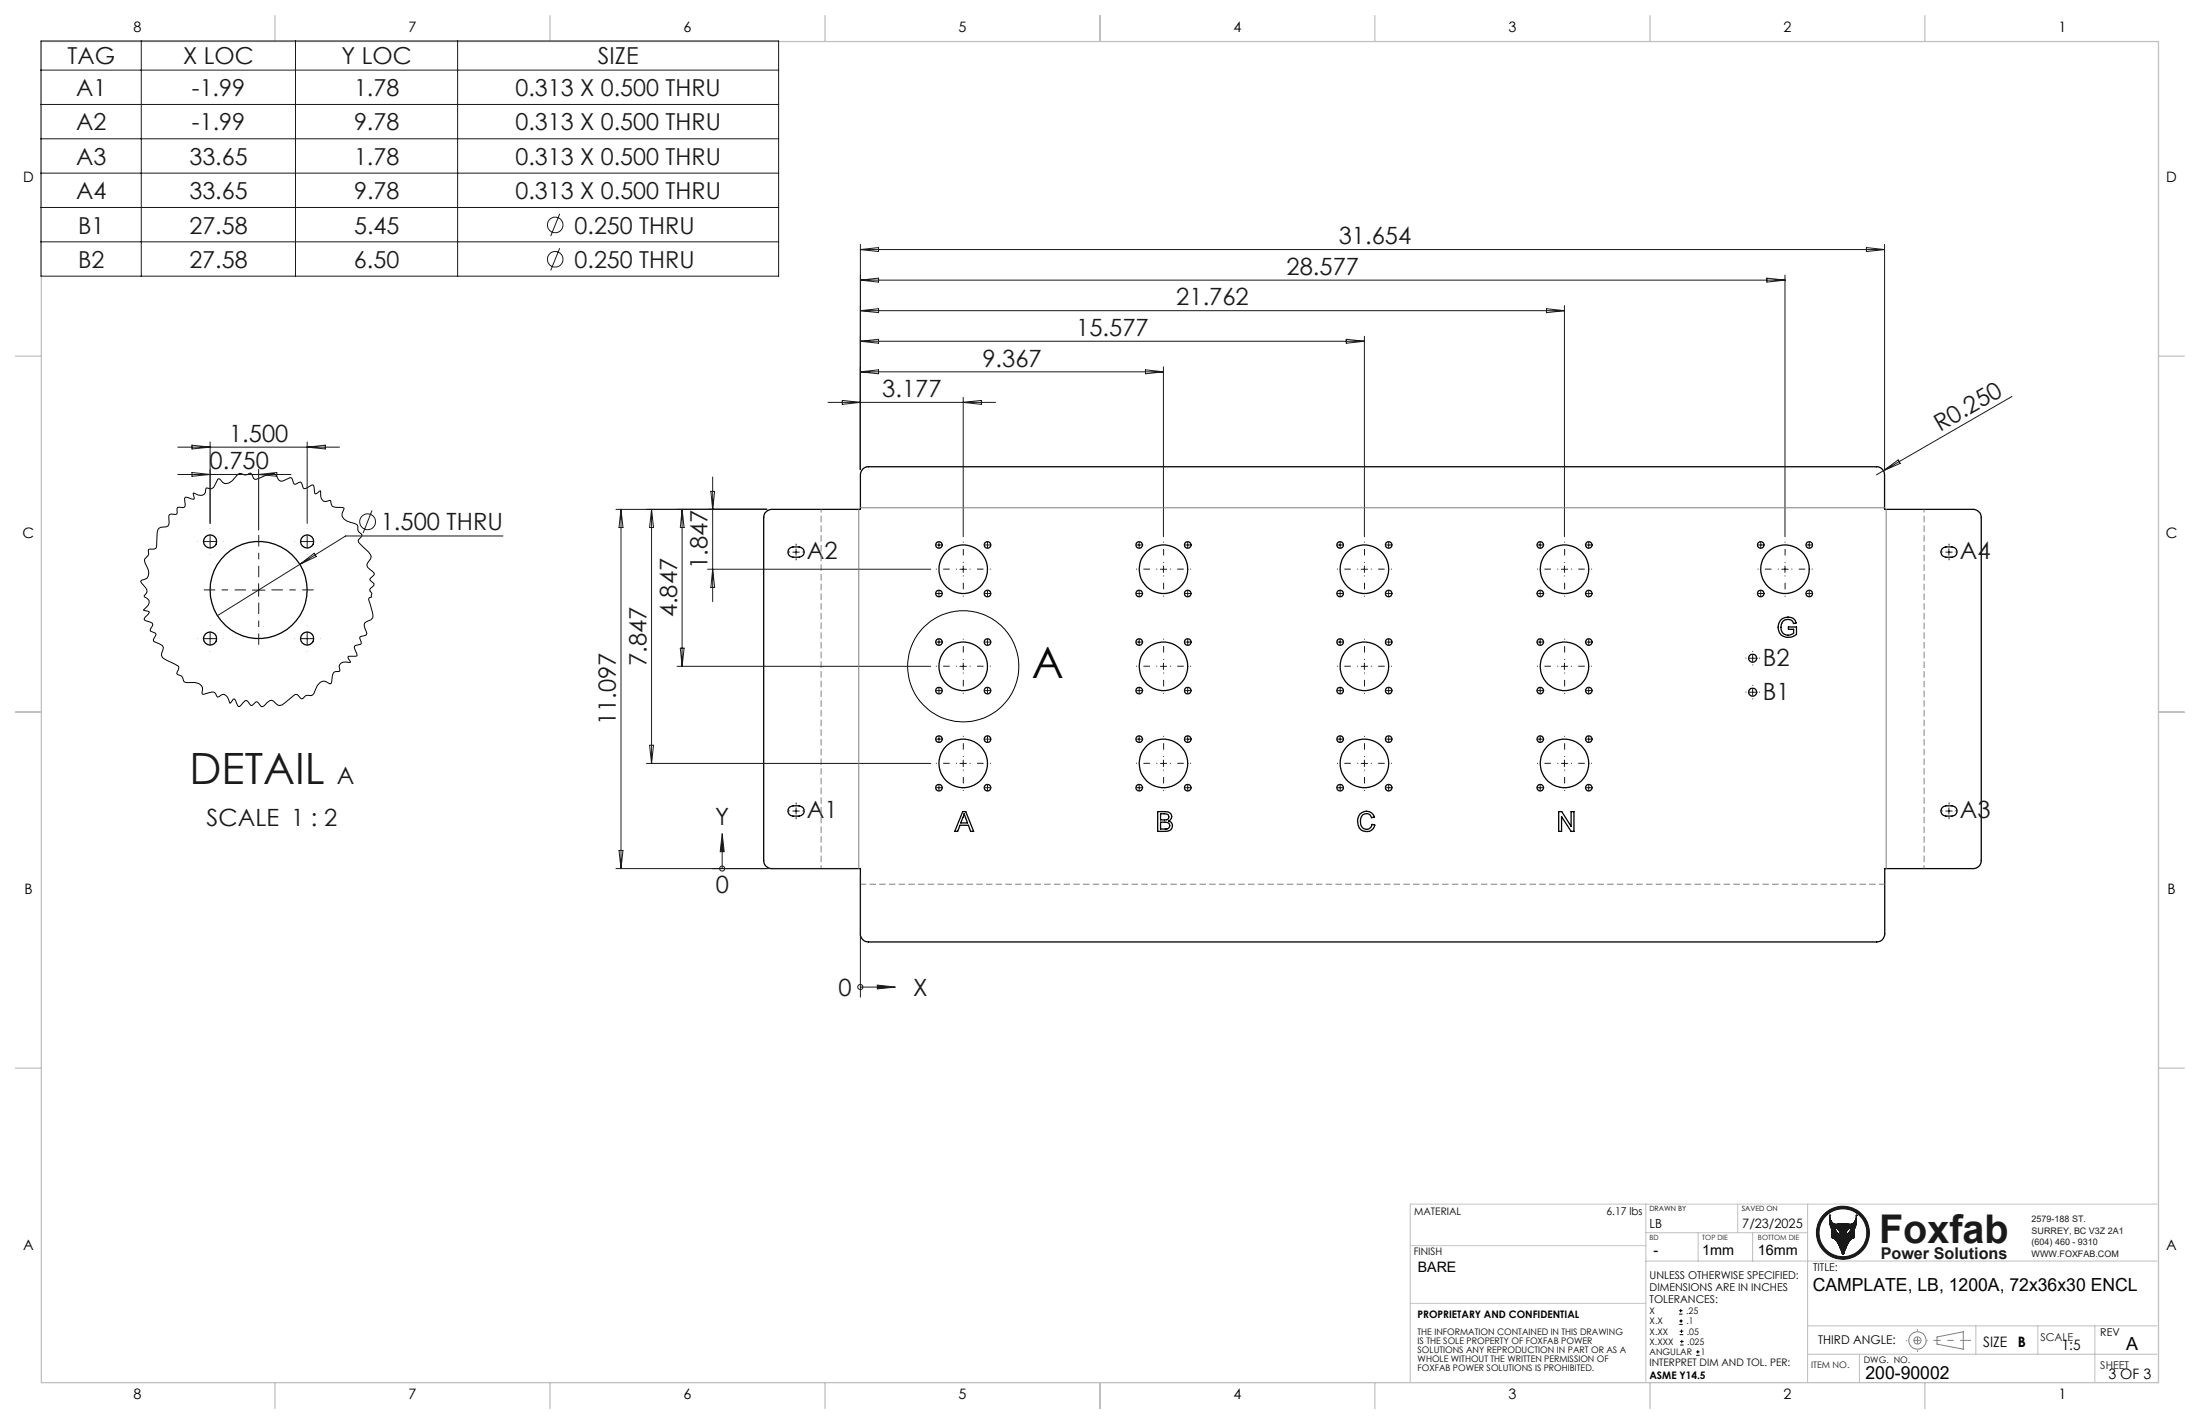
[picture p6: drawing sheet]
<svg xmlns="http://www.w3.org/2000/svg" width="432mm" height="279mm" viewBox="0 0 432 279" stroke-linecap="round" stroke-linejoin="round" font-family="sans-serif">
<g fill="none" stroke="#000" stroke-width=".25">
<path d="M150.1 100.6l.5-.4 .9-.3h17.4v-6.7a1.57 1.57 0 0 1 1.6-1.6h197.8a1.57 1.57 0 0 1 1.6 1.6v6.7h17.4a1.63 1.63 0 0 1 1.6 1.6v67.3a1.57 1.57 0 0 1-1.6 1.6h-17.4v12.8a1.57 1.57 0 0 1-1.6 1.6h-197.8a1.57 1.57 0 0 1-1.6-1.6v-12.8h-17.4a1.57 1.57 0 0 1-1.6-1.6v-67.3zM155 107.5a2.67 2.67 0 0 1 2.4 0 .99 .99 0 0 1 .4 1.1 .99 .99 0 0 1-1 .7h-1.2a1 1 0 0 1-.9-.7 1 1 0 0 1 .3-1.1zM381.1 107.7l.3-.2a2.58 2.58 0 0 1 2.3 0 1 1 0 0 1 .4 1.1 1 1 0 0 1-1 .7h-1.2a1.01 1.01 0 0 1-.8-1.6zM349.5 121.7a1.93 1.93 0 0 1 2.9 0l.1 .5-.5 .1a1.29 1.29 0 0 0-1.5-.7 1.29 1.29 0 0 0-.9 1.5 1.45 1.45 0 0 0 .8 1.4 1.45 1.45 0 0 0 1.6-.3v-.7h-1v-.5h1.6v1.5a2.27 2.27 0 0 1-3.3-.4 2.33 2.33 0 0 1 .2-2.4zM154.8 158.5l.2-.2a2.67 2.67 0 0 1 2.4 0 .99 .99 0 0 1 .4 1.1 .99 .99 0 0 1-1 .7h-1.2a1.01 1.01 0 0 1-.8-1.6zM188.9 159.2h.6l1.6 3.9h-.6l-.4-1.2h-1.7l-.4 1.2h-.6zM189.2 159.7l.7 1.8h-1.3zM227.2 159.2h1.5a1.1 1.1 0 0 1 1.3 1 .96 .96 0 0 1-.6 .9 1.08 1.08 0 0 1 .7 1.4 1.08 1.08 0 0 1-1.4 .6h-1.5zM227.8 159.7h.7a.64 .64 0 0 1 .9 .5 .64 .64 0 0 1-.8 .7h-.8zM266.9 159.7a1.69 1.69 0 0 1 2.9 .6l-.6 .1a1.1 1.1 0 0 0-1.2-.8 1.1 1.1 0 0 0-.9 1.1 1.52 1.52 0 0 0 1.1 2 1.15 1.15 0 0 0 1.1-1l.5 .2a1.74 1.74 0 0 1-2 1.2 1.74 1.74 0 0 1-1.3-2l.1-.9zM305.9 159.2h.6l1.9 2.9v-2.9h.5v3.9h-.5l-1.9-2.9v2.9h-.6zM381.1 158.5l.3-.2a2.58 2.58 0 0 1 2.3 0 1 1 0 0 1 .4 1.1 1 1 0 0 1-1 .7h-1.2a1.01 1.01 0 0 1-.8-1.6z"/>
<path d="M227.8 161.3h.8a.7 .7 0 0 1 1 .6 .7 .7 0 0 1-.9 .8h-.9z"/>
<circle cx="41.2" cy="106.3" r="1.3"/>
<circle cx="50.8" cy="115.8" r="9.5"/>
<circle cx="60.3" cy="106.3" r="1.3"/>
<circle cx="184.3" cy="106.9" r=".64"/>
<circle cx="184.3" cy="116.5" r=".64"/>
<circle cx="189.1" cy="111.7" r="4.8"/>
<circle cx="193.8" cy="106.9" r=".64"/>
<circle cx="193.8" cy="116.5" r=".64"/>
<circle cx="223.6" cy="116.5" r=".66"/>
<circle cx="223.6" cy="106.9" r=".66"/>
<circle cx="228.4" cy="111.7" r="4.8"/>
<circle cx="233.1" cy="106.9" r=".66"/>
<circle cx="233.1" cy="116.5" r=".66"/>
<circle cx="263" cy="116.5" r=".64"/>
<circle cx="263" cy="106.9" r=".64"/>
<circle cx="267.8" cy="111.7" r="4.8"/>
<circle cx="272.5" cy="116.5" r=".64"/>
<circle cx="272.5" cy="106.9" r=".64"/>
<circle cx="302.3" cy="116.4" r=".65"/>
<circle cx="302.3" cy="106.9" r=".65"/>
<circle cx="307.1" cy="111.7" r="4.8"/>
<circle cx="311.8" cy="116.4" r=".65"/>
<circle cx="311.8" cy="106.9" r=".65"/>
<circle cx="345.6" cy="116.5" r=".64"/>
<circle cx="345.6" cy="106.9" r=".64"/>
<circle cx="350.3" cy="111.7" r="4.8"/>
<circle cx="355.1" cy="106.9" r=".64"/>
<circle cx="355.1" cy="116.5" r=".64"/>
<circle cx="41.2" cy="125.3" r="1.3"/>
<circle cx="60.3" cy="125.3" r="1.3"/>
<circle cx="184.3" cy="126" r=".64"/>
<circle cx="184.3" cy="135.5" r=".64"/>
<circle cx="189.1" cy="130.7" r="4.8"/>
<circle cx="193.8" cy="126" r=".64"/>
<circle cx="193.8" cy="135.5" r=".64"/>
<circle cx="223.6" cy="135.5" r=".66"/>
<circle cx="223.6" cy="126" r=".66"/>
<circle cx="228.4" cy="130.7" r="4.8"/>
<circle cx="233.1" cy="135.5" r=".66"/>
<circle cx="233.1" cy="126" r=".66"/>
<circle cx="263" cy="135.5" r=".64"/>
<circle cx="263" cy="126" r=".64"/>
<circle cx="267.8" cy="130.7" r="4.8"/>
<circle cx="272.5" cy="126" r=".64"/>
<circle cx="272.5" cy="135.5" r=".64"/>
<circle cx="302.3" cy="126" r=".65"/>
<circle cx="302.3" cy="135.5" r=".65"/>
<circle cx="307.1" cy="130.7" r="4.8"/>
<circle cx="311.8" cy="126" r=".65"/>
<circle cx="311.8" cy="135.5" r=".65"/>
<circle cx="344" cy="129.1" r=".8"/>
<circle cx="344" cy="135.8" r=".8"/>
<circle cx="184.3" cy="154.6" r=".64"/>
<circle cx="184.3" cy="145" r=".64"/>
<circle cx="189.1" cy="149.8" r="4.8"/>
<circle cx="193.8" cy="154.6" r=".64"/>
<circle cx="193.8" cy="145" r=".64"/>
<circle cx="223.6" cy="145" r=".66"/>
<circle cx="223.6" cy="154.6" r=".66"/>
<circle cx="228.4" cy="149.8" r="4.8"/>
<circle cx="233.1" cy="145" r=".66"/>
<circle cx="233.1" cy="154.6" r=".66"/>
<circle cx="263" cy="154.6" r=".64"/>
<circle cx="263" cy="145" r=".64"/>
<circle cx="267.8" cy="149.8" r="4.8"/>
<circle cx="272.5" cy="154.6" r=".64"/>
<circle cx="272.5" cy="145" r=".64"/>
<circle cx="302.3" cy="154.5" r=".65"/>
<circle cx="302.3" cy="145" r=".65"/>
<circle cx="307.1" cy="149.8" r="4.8"/>
<circle cx="311.8" cy="154.5" r=".65"/>
<circle cx="311.8" cy="145" r=".65"/>
</g>
<path d="M36.3 97.6a1.17 1.17 0 0 1 1.2 .3h.6l-.1-1.1 .9 .3a1.05 1.05 0 0 0 1.1-.1 1.05 1.05 0 0 0 .4-1.1l.2-.2a1.01 1.01 0 0 0 1.3-.1l.9-1.6 .2-.1 .3 .2a1.33 1.33 0 0 0 2.3 .2l.8-1a.82 .82 0 0 1 1.3-.2h.8l.7-.3 .6 1.1 .2 .2 2.8-1.1 1-.1 .4 .3 .6 1.1a1.35 1.35 0 0 0 1.6-.3l.7-.3 .6 1.2a.69 .69 0 0 0 .9-.2l.3-.1 .3 .1 .2 .9 .3 .3 1.6-.8 .2 .1 .1 .1 .3 1.6 1-.6v.7a1.06 1.06 0 0 0 .4 1.2 1.06 1.06 0 0 0 1.3 0l.3 .1 .1 .6a1.08 1.08 0 0 0 1.5 .7l1 .1-.2 .6a1.27 1.27 0 0 0 .8 1.9l1.9 .7 .2 .2v.5a1.15 1.15 0 0 0 .8 1.2v.3l-.2 .3a.77 .77 0 0 0-.4 1l.8 .9a4.4 4.4 0 0 1 1.6 1.9l-.1 .4-.6 .9-.1 .4 .2 .4 1.1 1 .2 .3-.1 .3a1.18 1.18 0 0 0-.8 .9l.8 .7v.3l-.8 .8v.2l.4 .7-.1 .6-.4 .2-.1 .4 .8 2.9v.6l-.4 .4a1.54 1.54 0 0 0-1.3 1l.5 1.7-.1 .3-1.2 .4-.1 .2 .3 1a1 1 0 0 1-1 .4l-.2 .1-.2 .2 .6 1.7a1.39 1.39 0 0 1-1.3 .2l-.5 .1 .5 1-.3 .1a1.46 1.46 0 0 0-1.9 .7l.1 .7v.3l-.3 .1a.89 .89 0 0 0-1.2 .9l-.1 1.3-.2 .2-.4-.1a1.21 1.21 0 0 0-1.7-.2l-.5 .6-.9 1.8-.7 .2a1.1 1.1 0 0 0-1.3 .6 .75 .75 0 0 1-.8-.6 .58 .58 0 0 0-1 0l-2.2 1.8a1.19 1.19 0 0 1-1.5-.5l-.6-.4-.3 .1-1.6 1.2-1-1-.9 .7h-.3l-.8-1-.3 .1-1.1 1.1-.4-.2-.6-1.2-.1-.1-.7 .9-.2-.3a1.44 1.44 0 0 0-1.4-1.4l-.8 .5-.4-.4a.81 .81 0 0 0-1.2-.5l-1.3 .3h-.2v-.7a1.15 1.15 0 0 0-.7-1.4l-.7-.2h-.9a1.06 1.06 0 0 1-1.4-.3 1.15 1.15 0 0 0-1.1-1.2l-.2-.2 .3-.9v-.6l-1.6-.8a2.73 2.73 0 0 1-1.7-1.3l.4-1.5-.2-.4-1.8-.9v-.2l.5-1.1v-.1l-1.1-.6a.84 .84 0 0 1 .4-.9l.1-.4-.1-.2-1.4-.5-.2-.3 .2-.4 .8-.9-.1-.2-1-.3 .6-.6a1.06 1.06 0 0 0 .5-1.1 1.06 1.06 0 0 0-.9-.9l-.1-.3a1.01 1.01 0 0 0 .3-1.4l-1-1.4 .7-.3a1.39 1.39 0 0 0 .8-2 3.3 3.3 0 0 1-.7-2 1.39 1.39 0 0 0 .7-1.7 .97 .97 0 0 1 1.2-.3 1.1 1.1 0 0 0 .5-1.3 6 6 0 0 1 .3-2.7l.8-.3a1.02 1.02 0 0 0 1.3-.8v-1.5l.4-.2h.9a1.06 1.06 0 0 0 .2-1.2 1.3 1.3 0 0 1 1.3-.1l.3-.3z" fill="none" stroke="#000" stroke-width=".2"/>
<g fill="none" stroke="#191924" stroke-width=".2">
<path d="M359.1 238.4h.1M359.1 238.4a1.5 1.5 0 0 0 1.4 1.8l1.7-.1a1.36 1.36 0 0 0 1.9-.5l.2-1.2M359.1 238.4a4.4 4.4 0 0 0 .3 2.5l.2 .3v1.6M364.3 238.4h.1M364.3 238.4a4.4 4.4 0 0 1-.2 2.5l-.2 .3v1.7l-.5 .2a6.9 6.9 0 0 0-1.5 2.9M359.6 242.8v.1M359.6 242.9l.5 .2a7.5 7.5 0 0 1 1.5 2.9M360.2 240.9a1.41 1.41 0 0 1 1 1.4 1.43 1.43 0 0 1-1-1.4zM361.6 246l.2 .1M361.6 246h.1M361.7 246.1h.1M361.7 240.1v6"/>
<path d="M361.8 246.1h.1M361.9 246l-.1 .1M361.9 246h.1M362.7 241.2l.6-.3-.1 .5a1.47 1.47 0 0 1-.9 .9l.1-.7z"/>
<circle cx="361.7" cy="241.9" r="5.2"/>
<circle cx="361.7" cy="241.9" r="4.7"/>
</g>
<circle cx="361.7" cy="241.9" r="5" fill="none" stroke="#191924" stroke-width=".5"/>
<g fill="none" stroke="#808080" stroke-width=".2">
<path d="M380.2 262.3l5.1-1v3.4l-5.1-1z"/>
<circle cx="376.3" cy="263" r=".7"/>
<circle cx="376.4" cy="263" r="1.69"/>
</g>
<path d="M386.2 263h-6.7" fill="none" stroke="#808080" stroke-width=".2" stroke-dasharray="15.2 1.3 1.3 1.3" stroke-dashoffset="13.8" stroke-linecap="butt"/>
<path d="M376.4 260.8v4.4" fill="none" stroke="#808080" stroke-width=".2" stroke-dasharray="15.2 1.3 1.3 1.3" stroke-dashoffset="14.9" stroke-linecap="butt"/>
<path d="M386.2 263h.6" fill="none" stroke="#808080" stroke-width=".2" stroke-dasharray="15.2 1.3 1.3 1.3" stroke-linecap="butt"/>
<path d="M378.3 263h-4.2" fill="none" stroke="#808080" stroke-width=".2" stroke-dasharray="15.2 1.3 1.3 1.3" stroke-dashoffset="15" stroke-linecap="butt"/>
<g fill="none" stroke="#c0c0c0" stroke-width=".2">
<path d="M323 236.3v34.8M341.1 236.3v5.6M354.8 236.3v35M423.4 236.3h-146.6v35M276.8 244.4h46.2M276.8 255.7h46.2M323 247.4h100.4M323 241.9h31.8M333.3 241.9v5.5M344 241.9v5.5M354.8 265.7h68.6M354.8 260.1h68.6"/>
<path d="M364.9 265.7v5.6M387.8 260.1v5.6M400 260.1v5.6M411.2 260.1v11.2"/>
</g>
<g fill="none" stroke="#c0c0c0" stroke-width=".25">
<path d="M8.1 8.1h415.6v263.2h-415.6zM54 3.1v5M108 3.1v5M161.9 3.1v5M215.9 3.1v5M269.8 3.1v5M323.8 3.1v5M377.8 3.1v5M3 69.9h5.1M423.7 69.9h5M3 139.7h5.1M423.7 139.7h5"/>
<path d="M3 209.6h5.1M423.7 209.6h5M54 271.3v5.1M108 271.3v5.1M161.9 271.3v5.1M215.9 271.3v5.1M269.8 271.3v5.1M323.8 271.3v5.1M377.8 271.3v5.1"/>
</g>
<path d="M362.7 241.2l.6-.3a1.45 1.45 0 0 1-1 1.4l.1-.7zM359.1 238.4v1.1l.2 1.1 .3 .6v1.7a1.08 1.08 0 0 1 .9 .6l1.1 2.6 .3-.1a6.8 6.8 0 0 1 1.6-3l.4-.1v-1.7l.4-1v-1.8a1.51 1.51 0 0 1-.5 1.5 1.51 1.51 0 0 1-1.6 .2h-.9a1.41 1.41 0 0 1-2-.7zM360.2 240.9a1.41 1.41 0 0 1 1 1.4 1.45 1.45 0 0 1-1-1.4zM357 241.9a4.7 4.7 0 0 0 9.4 0 4.7 4.7 0 0 0-9.4 0zM356.5 241.9a5.2 5.2 0 0 1 10.4 0 5.2 5.2 0 0 1-10.4 0z" fill-rule="evenodd" fill="#191924"/>
<g fill="none" stroke="#191924" stroke-width=".2">
<path d="M8 8h144.8v46.2h-144.8zM8 13.8h144.8M27.7 8v46.2M58 8v46.2M89.8 8v46.2M8 20.5h144.8M8 27.2h144.8M8 34h144.8M8 40.7h144.8M8 47.4h144.8M109.9 41.9l-1.8 4.4M109.9 48.7l-1.8 4.4"/>
<path d="M168.9 47.9v44.2M168.9 49l3.5-.4v.8zM168.9 55l3.5-.4v.8zM168.9 55h181.4M168.9 49h201M307.1 60v45.3M346.8 54.6l3.5 .4-3.5 .4zM350.3 54v51.3M366.3 48.6l3.6 .4-3.6 .4zM369.9 47.9v44.2M162.5 79h32.9M165.3 78.6l3.6 .4-3.6 .3z"/>
<path d="M168.9 73h59.5M168.9 73l3.5-.4v.7zM168.9 61l3.5-.4v.7zM168.9 67l3.5-.4v.7zM168.9 67h98.9M168.9 61h138.2M189.1 78v27.3M189.1 79l3.5-.4v.7zM224.8 72.6l3.6 .4-3.6 .3zM228.4 72v33.3M264.2 66.6l3.6 .4-3.6 .3zM267.8 66v39.3"/>
<path d="M303.5 60.6l3.6 .4-3.6 .3zM394.9 77.8l-25.2 14.6M34.9 93.1h22.2M34.9 87.7h31.7M37.7 92.7l3.5 .4-3.5 .4zM37.7 87.3l3.5 .4-3.5 .4zM41.2 86.7v16M50.8 92.1v11.9M50.8 93.1l3.5-.4v.8zM60.3 86.7v16M60.3 87.7l3.6-.4v.8zM120.9 99.9h29.6"/>
<path d="M121.9 99.9l.4 3.6h-.8zM121.9 99.9v70.5M127.9 99.9l.4 3.6h-.8zM127.9 99.9v49.9M133.9 99.9v30.8M133.9 99.9l.4 3.6h-.8zM139.5 96.4h.8l-.4 3.5zM139.9 93.6v24.4M369.7 92.4l-1.4 .8M369.7 92.4l2.9-2.2 .4 .7zM40 106.3h2.5M41.2 105v2.5"/>
<path d="M49.5 115.8h2.5M50.8 114.5v2.5M58.8 110.7l-16.1 10.1M58.8 110.7l2.9-2.2 .4 .7zM59.1 106.3h2.4M60.3 105v2.5M73 100.2l-1.7 4.4M98.7 105.2h-30.9l-9 5.5M138.9 111.7h43.8M139.9 111.7l.4 3.6h-.8zM155.6 108.3h1.3M156.2 107.7v1.2"/>
<path d="M183.7 116.5h1.2M183.7 106.9h1.2M184.3 106.3v1.3M184.3 115.8v1.3M188.4 111.7h1.3M189.1 111.1v1.2M193.2 116.5h1.3M193.2 106.9h1.3M193.8 106.3v1.3M193.8 115.8v1.3M223 116.5h1.2M223 106.9h1.2"/>
<path d="M223.6 106.3v1.3M223.6 115.8v1.3M227.8 111.7h1.2M228.4 111.1v1.2M232.5 116.5h1.3M232.5 106.9h1.3M233.1 106.3v1.3M233.1 115.8v1.3M262.4 116.5h1.3M262.4 106.9h1.3M263 106.3v1.3M263 115.8v1.3"/>
<path d="M267.2 111.7h1.2M267.8 111.1v1.2M271.9 116.5h1.3M271.9 106.9h1.3M272.6 106.3v1.3M272.6 115.8v1.3M301.7 116.5h1.2M301.7 106.9h1.2M302.3 106.3v1.3M302.3 115.8v1.3M306.5 111.7h1.2M307.1 111.1v1.2"/>
<path d="M311.2 116.5h1.3M311.2 106.9h1.3M311.8 106.3v1.3M311.8 115.8v1.3M344.9 116.5h1.3M344.9 106.9h1.3M345.6 106.3v1.3M345.6 115.8v1.3M349.7 111.7h1.3M350.3 111.1v1.2M354.5 116.5h1.2M354.5 106.9h1.2"/>
<path d="M355.1 106.3v1.3M355.1 115.8v1.3M381.9 108.3h1.3M382.5 107.7v1.2M40 125.3h2.5M41.2 124v2.5M59.1 125.3h2.4M60.3 124v2.5M132.9 130.7h49.8M133.5 127.2h.8l-.4 3.5zM183.7 126h1.2M183.7 135.5h1.2"/>
<path d="M184.3 125.3v1.3M184.3 134.9v1.2M188.4 130.7h1.3M189.1 130.1v1.3M193.2 126h1.3M193.2 135.5h1.3M193.8 125.3v1.3M193.8 134.9v1.2M223 126h1.2M223 135.5h1.2M223.6 125.3v1.3M223.6 134.9v1.2"/>
<path d="M227.8 130.7h1.2M228.4 130.1v1.3M232.5 126h1.3M232.5 135.5h1.3M233.1 125.3v1.3M233.1 134.9v1.2M262.4 126h1.3M262.4 135.5h1.3M263 125.3v1.3M263 134.9v1.2M267.2 130.7h1.2M267.8 130.1v1.3"/>
<path d="M271.9 126h1.3M271.9 135.5h1.3M272.6 125.3v1.3M272.6 134.9v1.2M301.7 126h1.2M301.7 135.5h1.2M302.3 125.3v1.3M302.3 134.9v1.2M306.5 130.7h1.2M307.1 130.1v1.3M311.2 126h1.3M311.2 135.5h1.3"/>
<path d="M311.8 125.3v1.3M311.8 134.9v1.2M343.4 129.2h1.2M343.4 135.8h1.2M344 128.5v1.3M344 135.2v1.3M126.9 149.8h55.8M127.5 146.2h.8l-.4 3.6zM155.6 159.1h1.3M156.2 158.5v1.2M183.7 145h1.2M183.7 154.6h1.2"/>
<path d="M184.3 144.4v1.3M184.3 153.9v1.3M188.4 149.8h1.3M189.1 149.2v1.2M193.2 145h1.3M193.2 154.6h1.3M193.8 144.4v1.3M193.8 153.9v1.3M223 145h1.2M223 154.6h1.2M223.6 144.4v1.3M223.6 153.9v1.3"/>
<path d="M227.8 149.8h1.2M228.4 149.2v1.2M232.5 145h1.3M232.5 154.6h1.3M233.1 144.4v1.3M233.1 153.9v1.3M262.4 145h1.3M262.4 154.6h1.3M263 144.4v1.3M263 153.9v1.3M267.2 149.8h1.2M267.8 149.2v1.2"/>
<path d="M271.9 145h1.3M271.9 154.6h1.3M272.6 144.4v1.3M272.6 153.9v1.3M301.7 145h1.2M301.7 154.6h1.2M302.3 144.4v1.3M302.3 153.9v1.3M306.5 149.8h1.2M307.1 149.2v1.2M311.2 145h1.3M311.2 154.6h1.3"/>
<path d="M311.8 144.4v1.3M311.8 153.9v1.3M381.9 159.1h1.3M382.5 158.5v1.2M120.9 170.4h47M121.5 166.9h.8l-.4 3.5zM141.7 163.5l.4 3.6h-.7zM141.7 167.1v3.3M168.9 171.4v24.3M168.9 193.7h3.3M172.2 193.3l3.6 .4-3.6 .3z"/>
<circle cx="109" cy="44.2" r="1.53"/>
<circle cx="109" cy="50.9" r="1.53"/>
<circle cx="72.1" cy="102.4" r="1.55"/>
<circle cx="141.7" cy="170.4" r=".5"/>
<circle cx="168.9" cy="193.7" r=".5"/>
</g>
<g fill="none" stroke="#000" stroke-width=".2">
<path d="M329.6 257.8h.6M329.6 257.2h.6M329.6 259.9h.7M329.6 259.2h.7M329.9 256.8v.7M330 258.9v.6M329.7 261.9h.7M329.7 261.2h.7M329.8 263.9h.6M329.8 263.2h.6M330 260.9v.6M330.1 262.9v.7"/>
<path d="M332.9 265.9h.7M332.9 265.3h.7M333.2 264.9v.7"/>
<circle cx="189.1" cy="130.7" r="10.9"/>
</g>
<g fill="none" stroke="#191924" stroke-width=".2" stroke-dasharray="15.2 1.3 1.3 1.3" stroke-linecap="butt">
<path d="M38.8 106.2h-.1M41.3 108.7v.1M60.3 108.7v.1M155 108.3h-.4M156.3 107.1v-.4M156.3 109.6v.3M157.5 108.3h.4M183.1 106.9h-.1M183.1 116.4h-.1M184.3 105.7v-.1M193.8 105.7v-.1M223.6 105.7v-.1"/>
<path d="M233.1 105.7v-.1M263.1 105.7v-.1M272.6 105.7v-.1M302.3 105.7v-.1M311.9 105.7v-.1M344.4 116.4h-.1M344.4 106.9h-.1M345.6 105.7v-.1M355.1 105.7v-.1M381.3 108.3h-.4M382.5 107.1v-.4M382.5 109.6v.3"/>
<path d="M383.8 108.3h.4M38.8 125.3h-.1M41.3 122.8v-.1M60.3 122.8v-.1M183.1 126h-.1M183.1 135.5h-.1M184.3 136.7v.1M193.8 136.7v.1M223.6 136.7v.1M233.1 136.7v.1M263.1 136.7v.1M272.6 136.7v.1"/>
<path d="M302.3 136.7v.1M311.9 136.7v.1M342.8 129.1h-.2M342.8 135.8h-.2M344 127.9v-.2M344 130.4v.2M344 134.5v-.1M344 137v.2M345.3 129.1h.1M345.3 135.8h.1M155 159.1h-.4M156.3 157.9v-.4"/>
<path d="M157.5 159.1h.4M183.1 145h-.1M183.1 154.5h-.1M184.3 143.8v-.1M193.8 143.8v-.1M223.6 143.8v-.1M233.1 143.8v-.1M263.1 143.8v-.1M272.6 143.8v-.1M302.3 143.8v-.1M311.9 143.8v-.1M381.3 159.1h-.4"/>
<path d="M382.5 157.9v-.4M383.8 159.1h.4M156.3 160.4v.3M382.5 160.4v.3"/>
</g>
<path d="M48.3 115.7h-8.3M50.8 113.2v-8.2M50.8 118.2v8.3M53.3 115.7h8.3" fill="none" stroke="#191924" stroke-width=".2" stroke-dasharray="15.2 1.3 1.3 1.3" stroke-dashoffset="13" stroke-linecap="butt"/>
<g fill="none" stroke="#191924" stroke-width=".2" stroke-dasharray="15.2 1.3 1.3 1.3" stroke-dashoffset="15.1" stroke-linecap="butt">
<path d="M187.8 111.7h-4.1M189.1 110.4v-4.1M189.1 112.9v4.2M190.3 111.7h4.2M227.1 111.7h-4.1M228.4 110.4v-4.1M228.4 112.9v4.2M229.6 111.7h4.2M266.6 111.7h-4.2M267.8 110.4v-4.1M267.8 112.9v4.2M269.1 111.7h4.1"/>
<path d="M305.8 111.7h-4.1M307.1 110.4v-4.1M307.1 112.9v4.2M308.3 111.7h4.2M349.1 111.7h-4.1M350.4 110.4v-4.1M350.4 112.9v4.2M351.6 111.7h4.2M187.8 130.7h-4.1M189.1 129.5v-4.2M189.1 132v4.1M190.3 130.7h4.2"/>
<path d="M227.1 130.7h-4.1M228.4 129.5v-4.2M228.4 132v4.1M229.6 130.7h4.2M266.6 130.7h-4.2M267.8 129.5v-4.2M267.8 132v4.1M269.1 130.7h4.1M305.8 130.7h-4.1M307.1 129.5v-4.2M307.1 132v4.1M308.3 130.7h4.2"/>
<path d="M187.8 149.8h-4.1M189.1 148.5v-4.1M189.1 151v4.2M190.3 149.8h4.2M227.1 149.8h-4.1M228.4 148.5v-4.1M228.4 151v4.2M229.6 149.8h4.2M266.6 149.8h-4.2M267.8 148.5v-4.1M267.8 151v4.2M269.1 149.8h4.1"/>
<path d="M305.8 149.8h-4.1M307.1 148.5v-4.1M307.1 151v4.2M308.3 149.8h4.2"/>
</g>
<path d="M168.9 173.5h201" fill="none" stroke="#808080" stroke-width=".2" stroke-dasharray="1.3 .6" stroke-dashoffset=".1" stroke-linecap="butt"/>
<path d="M161.2 99.9v70.5M377.6 170.4v-70.5" fill="none" stroke="#808080" stroke-width=".2" stroke-dasharray="1.3 .6" stroke-dashoffset=".6" stroke-linecap="butt"/>
<path d="M168.6 99.9v70.5M168.9 99.6h201M370.2 99.9v70.5" fill="none" stroke="#808080" stroke-width=".2"/>
<path d="M172.2 193.3l3.6 .4-3.6 .3zM141.7 163.5l.4 3.6h-.7z" fill="#191924"/>
<text font-size="8.5" x="202.5" y="133.1">A</text>
<text font-size="8.5" fill="#191924" x="37.2" y="153.8">DETAIL</text>
<text font-size="7.8" fill="#191924" x="368.8" y="243.9">Foxfab</text>
<g font-size="4.7" fill="#191924">
<text x="262.8" y="47.9">31.654</text>
<text x="252.5" y="53.9">28.577</text>
<text x="230.9" y="59.9">21.762</text>
<text x="211.2" y="65.9">15.577</text>
<text x="192.8" y="71.9">9.367</text>
<text x="173.2" y="77.9">3.177</text>
<text x="45" y="86.7">1.500</text>
<text x="380.8" y="84.8" transform="rotate(-30 380.8 84.8)">R0.250</text>
<text x="41.1" y="92.1">0.750</text>
<text x="74.7" y="104.1">1.500 THRU</text>
<text x="138.9" y="111.6" transform="rotate(-90 138.9 111.6)">1.847</text>
<text x="158.4" y="109.7">A2</text>
<text x="384.7" y="109.7">A4</text>
<text x="132.9" y="121.1" transform="rotate(-90 132.9 121.1)">4.847</text>
<text x="126.9" y="130.7" transform="rotate(-90 126.9 130.7)">7.847</text>
<text x="346" y="130.7">B2</text>
<text x="346" y="137.3">B1</text>
<text x="120.9" y="142.3" transform="rotate(-90 120.9 142.3)">11.097</text>
<text x="66.1" y="153.8">A</text>
<text x="140.4" y="161.8">Y</text>
<text x="158.4" y="160.5">A1</text>
<text x="384.7" y="160.5">A3</text>
<text x="40.6" y="162">SCALE 1 : 2</text>
<text x="140.5" y="175.2">0</text>
<text x="164.6" y="195.4">0</text>
<text x="179.3" y="195.4">X</text>
</g>
<g font-size="4.6" fill="#191924">
<text x="13.2" y="12.6">TAG</text>
<text x="35.9" y="12.6">X LOC</text>
<text x="67" y="12.6">Y LOC</text>
<text x="117.3" y="12.6">SIZE</text>
<text x="14.9" y="18.9">A1</text>
<text x="37.7" y="18.9">-1.99</text>
<text x="69.5" y="18.9">1.78</text>
<text x="101.2" y="18.9">0.313 X 0.500 THRU</text>
<text x="14.9" y="25.6">A2</text>
<text x="37.7" y="25.6">-1.99</text>
<text x="69.5" y="25.6">9.78</text>
<text x="101.2" y="25.6">0.313 X 0.500 THRU</text>
<text x="15" y="32.3">A3</text>
<text x="37.2" y="32.3">33.65</text>
<text x="69.5" y="32.3">1.78</text>
<text x="101.2" y="32.3">0.313 X 0.500 THRU</text>
<text x="15" y="39.1">A4</text>
<text x="37.2" y="39.1">33.65</text>
<text x="69.5" y="39.1">9.78</text>
<text x="101.2" y="39.1">0.313 X 0.500 THRU</text>
<text x="15.3" y="45.9">B1</text>
<text x="37.2" y="45.9">27.58</text>
<text x="69.5" y="45.9">5.45</text>
<text x="112.8" y="45.9">0.250 THRU</text>
<text x="15.3" y="52.6">B2</text>
<text x="37.2" y="52.6">27.58</text>
<text x="69.5" y="52.6">6.50</text>
<text x="112.8" y="52.6">0.250 THRU</text>
</g>
<g font-size="3.5">
<text x="355.8" y="253.4">CAMPLATE, LB, 1200A, 72x36x30 ENCL</text>
<text x="417.3" y="264.9">A</text>
<text x="366.1" y="270.6">200-90002</text>
</g>
<text font-size="3.2" fill="#191924" x="369.1" y="247.1">Power Solutions</text>
<g font-size="2.8">
<text x="26.2" y="6.3">8</text>
<text x="80.2" y="6.3">7</text>
<text x="134.2" y="6.3">6</text>
<text x="188.1" y="6.3">5</text>
<text x="242.1" y="6.3">4</text>
<text x="296.1" y="6.3">3</text>
<text x="350.1" y="6.3">2</text>
<text x="404" y="6.3">1</text>
<text x="4.5" y="35.6">D</text>
<text x="425.2" y="35.6">D</text>
<text x="4.4" y="105.5">C</text>
<text x="425.1" y="105.5">C</text>
<text x="4.8" y="175.3">B</text>
<text x="425.4" y="175.3">B</text>
<text x="4.5" y="245.2">A</text>
<text x="425.2" y="245.2">A</text>
<text x="278.3" y="249.6">BARE</text>
<text x="324.6" y="246.3">-</text>
<text x="334.1" y="246.3">1mm</text>
<text x="345" y="246.3">16mm</text>
<text x="389.2" y="264.3">SIZE</text>
<text x="396" y="264.3">B</text>
<text x="404.7" y="265">1:5</text>
<text x="26.2" y="274.5">8</text>
<text x="80.2" y="274.5">7</text>
<text x="134.2" y="274.5">6</text>
<text x="188.1" y="274.5">5</text>
<text x="242.1" y="274.5">4</text>
<text x="296.1" y="274.5">3</text>
<text x="350.1" y="274.5">2</text>
<text x="404" y="274.5">1</text>
<text x="413.8" y="270.6">3 OF 3</text>
</g>
<g font-size="2.5">
<text x="323.8" y="240.9">LB</text>
<text x="342" y="240.9">7/23/2025</text>
</g>
<text font-size="2.4" x="356.9" y="263.8">THIRD ANGLE:</text>
<g font-size="2.1">
<text x="315.3" y="238.3">6.17 lbs</text>
<text x="323.8" y="251">UNLESS OTHERWISE SPECIFIED:</text>
<text x="355.9" y="249.5">TITLE:</text>
<text x="323.8" y="253.4">DIMENSIONS ARE IN INCHES</text>
<text x="323.8" y="255.7">TOLERANCES:</text>
<text x="412.2" y="262.1">REV</text>
</g>
<g font-size="2.1" fill="#191924">
<text x="400.5" y="263.1">SCALE</text>
<text x="412.2" y="268.7">SHEET</text>
</g>
<g font-size="2">
<text x="277.6" y="238.3">MATERIAL</text>
<text x="277.5" y="246.3">FINISH</text>
<text x="278.2" y="258.5">PROPRIETARY AND CONFIDENTIAL</text>
<text x="323.7" y="268.1">INTERPRET DIM AND TOL. PER:</text>
<text x="323.7" y="270.6">ASME Y14.5</text>
</g>
<g font-size="1.8" fill="#191924">
<text x="398.7" y="239.8">2579-188 ST.</text>
<text x="398.7" y="242.1">SURREY, BC V3Z 2A1</text>
<text x="398.7" y="244.3">(604) 460 - 9310</text>
<text x="398.7" y="246.6">WWW.FOXFAB.COM</text>
<text x="355.5" y="268.4">ITEM NO.</text>
</g>
<g font-size="1.8">
<text x="323.8" y="257.8">X</text>
<text x="331" y="257.8">.25</text>
<text x="278.2" y="261.9">THE INFORMATION CONTAINED IN THIS DRAWING</text>
<text x="278.2" y="263.6">IS THE SOLE PROPERTY OF FOXFAB POWER</text>
<text x="323.8" y="259.8">X.X</text>
<text x="323.8" y="263.9">X.XXX</text>
<text x="323.8" y="261.9">X.XX</text>
<text x="331" y="259.8">.1</text>
<text x="331.1" y="261.9">.05</text>
<text x="331.2" y="263.9">.025</text>
<text x="278.2" y="265.4">SOLUTIONS ANY REPRODUCTION IN PART OR AS A</text>
<text x="278.2" y="267.2">WHOLE WITHOUT THE WRITTEN PERMISSION OF</text>
<text x="278.2" y="268.9">FOXFAB POWER SOLUTIONS IS PROHIBITED.</text>
<text x="323.8" y="265.9">ANGULAR</text>
<text x="333.8" y="265.9">1</text>
<text x="365.8" y="267.4">DWG. NO.</text>
</g>
<g font-size="1.4">
<text x="323.7" y="237.6">DRAWN BY</text>
<text x="341.8" y="237.6">SAVED ON</text>
</g>
<g font-size="1.4" fill="#191924">
<text x="323.8" y="243.4">BD</text>
<text x="334.1" y="243.4">TOP DIE</text>
<text x="345" y="243.4">BOTTOM DIE</text>
</g>
</svg>
